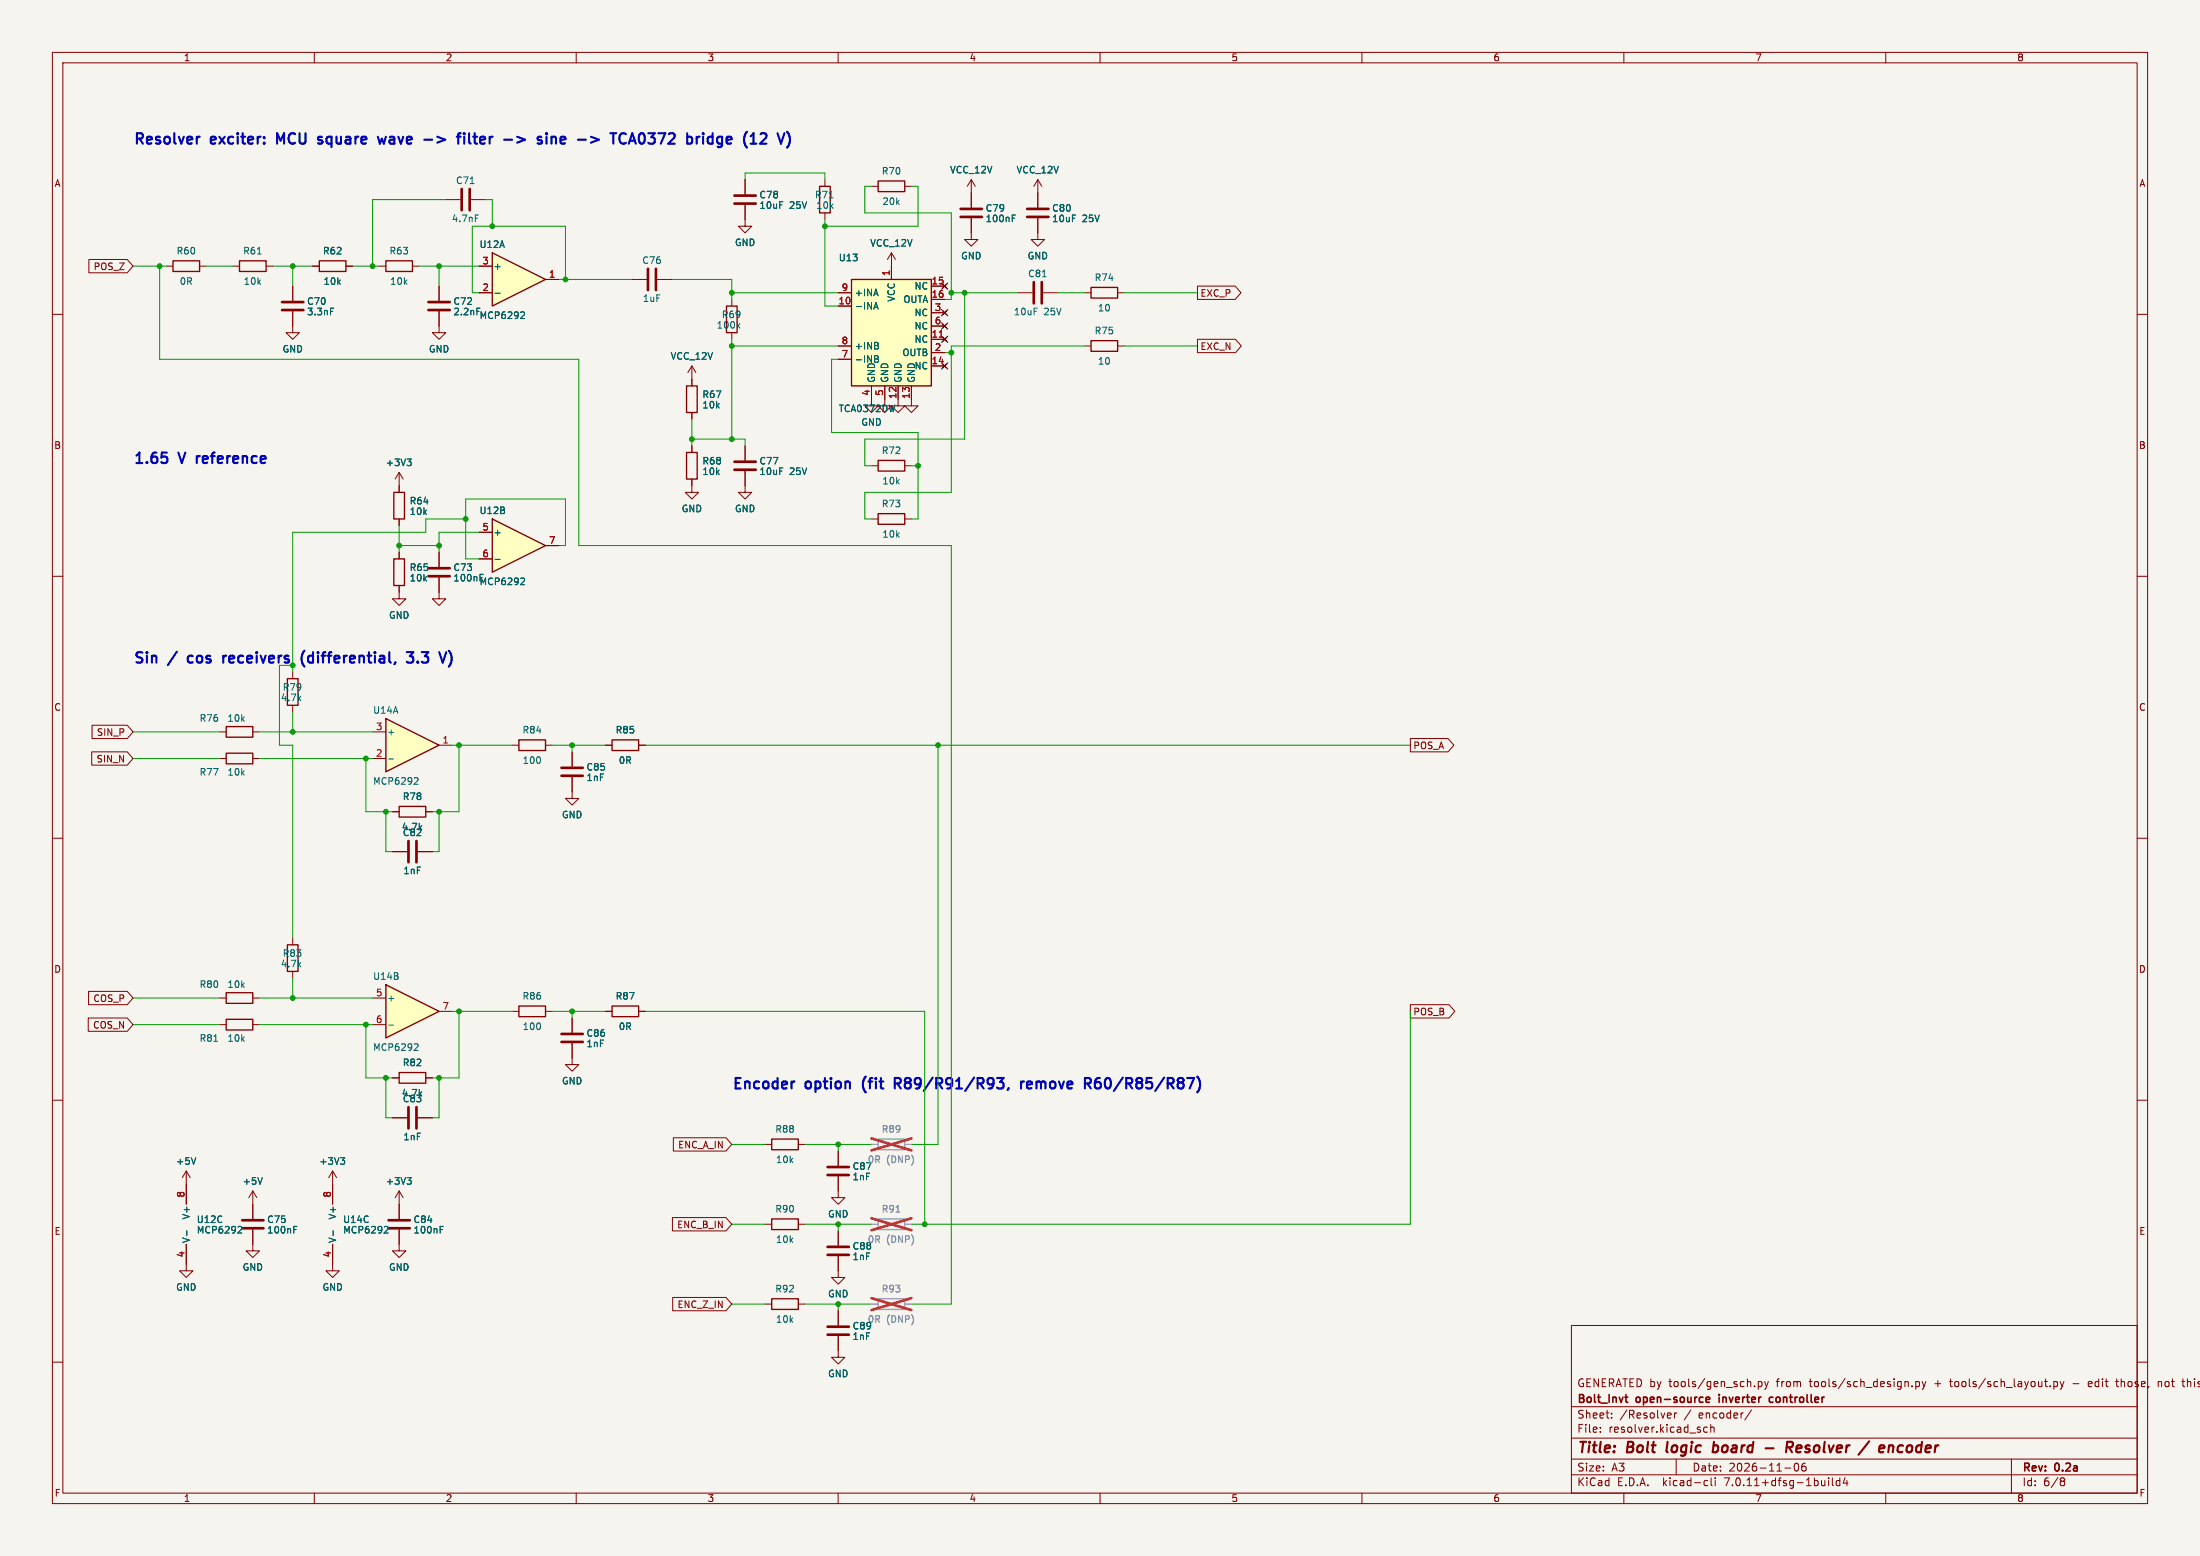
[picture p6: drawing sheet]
<svg xmlns="http://www.w3.org/2000/svg" width="420mm" height="297mm" viewBox="0 0 420 297" stroke-linecap="round" stroke-linejoin="round" font-family="sans-serif">
<path d="M0 0h420v297h-420z" fill="#f5f4ef" stroke="#f5f4ef" stroke-width=".19"/>
<g fill="none" stroke="#840000" stroke-width=".19">
<path d="M10 10h400v277h-400zM12 12h396v273h-396zM60 10v2M110 10v2M160 10v2M210 10v2M260 10v2M310 10v2M360 10v2M10 60h2M59.7 50.8h1.3M66 50.8h1.3"/>
<path d="M72.4 50.8h1.3M78.7 50.8h1.3M160 58.4h2.6M160 55.9h2.6M170.2 50.8v2.5M177.8 54.6h2.5M177.8 57.2h2.5M177.8 59.7h2.5M180 54.2l.7 .8M180 59.3l.7 .8M180.7 54.2l-.7 .8M180.7 59.3l-.7 .8"/>
<path d="M408 60h2M55.9 62.2v1.3h1.2l-1.2 1.3-1.3-1.3h1.3M160 68.6h2.6M160 66h2.6M166.4 73.7v2.5M168.9 73.7v2.5M171.4 73.7v2.5M174 73.7v2.5M177.8 64.8h2.5M177.8 69.9h2.5M177.8 67.3h2.5M177.8 62.2h2.5"/>
<path d="M180 64.4l.7 .8M180 69.5l.7 .7M180 61.8l.7 .8M180.7 64.4l-.7 .8M180.7 69.5l-.7 .7M180.7 61.8l-.7 .8M10 110h2M408 110h2M10 160h2M408 160h2M10 210h2M408 210h2"/>
<path d="M146 233.7h1.3M152.4 233.7h1.3M10 260h2M146 248.9h1.3M152.4 248.9h1.3M300 253h108v32h-108zM408 260h2M300 278.5h108M300 274.5h108M300 268.5h108M305.5 273.2v.2M305.5 272.5v.1"/>
<path d="M307.7 270.5v.2M307.7 269.8v.1M318.5 269.7l.4 .1 .1 .2-.7 .2M318.9 270.6l-.4 .1M319.7 269.7v1M320 278.5v3M320.1 269.7l-.3 .1-.1 .2M325.9 272.5l-.4-.1-.3 .3 .2 .6h.5M326.6 272.5l.2-.1 .4 .1v.9M326.6 271.9v1.5M334.4 269.1l-1.3 1.9M335.7 263.7v1.5"/>
<path d="M335.7 263.8l.4-.1 .3 .3-.2 .6h-.5M336.9 263.7l.3 1M337.2 264.7l-.3 .5M337.6 263.7l-.4 1M342.7 279.4l.2-.1a.8 .8 0 0 1 .5 .7 .8 .8 0 0 1-.5 .8 1 1 0 0 1-.2-1.4zM344.7 279.3a.59 .59 0 0 0-.8 .6v.6l.2 .2 .4 .1 .2-.2 .1-.5-.1-.2h-.5l-.3 .2M365 264.5v.2M365.7 263.8l.5-.1 .2 .3-.1 .6h-.6M365.7 263.7v1.5M366.9 263.7l.4 1M367.3 264.7l-.4 .5M367.7 263.7l-.4 1"/>
<path d="M384 278.5v6.5M391.4 264.5v.2M392.1 263.8l.4-.1 .3 .3-.1 .6h-.6M392.1 263.7v1.5M393.3 263.7l.4 1M393.7 264.7l-.4 .5M394 263.7l-.3 1M395.7 264.1h1.2M399.2 263.7h-.3l-.2 .2v.7l.5 .1M399.4 264l-.7 .2M403.9 263.7h.5M404.1 263.2v1.3l.3 .2"/>
<path d="M412 263.7v1M412.6 263.8l-.4-.1-.2 .1M416.5 263.7h.6M416.7 263.2v1.3l.4 .2M60 285v2M110 285v2M160 285v2M210 285v2M260 285v2M300 281.5h108M310 285v2M325.6 282.6l.4 .1"/>
<path d="M326 283.5l-.4 .1M326.7 282.1v1.3l.2 .2M327.4 282.1v.1M327.4 282.6v1M340.7 280.2h1.2M349.1 282.1v.1M349.1 282.6v1M349.8 282.1v1.3l.2 .2M351.2 282.7l-.4-.1-.3 .3 .2 .6h.5M351.2 282.1v1.5M352.2 282l-.3 1.1h.9M352.6 282.6v1"/>
<path d="M360 285v2M393.6 282.1h.3l.3 .3-.3 .3M393.6 282.7h.3M393.9 282.7l.2 .2 .1 .4-.3 .3h-.3"/>
</g>
<path d="M318.3 275.2l-.1 1.9M327.1 276h.8M327.2 275.2l-.2 2M327.8 277a.66 .66 0 0 1-.8 .1M337.1 276.4h1.5M341.1 276.3h.7a.55 .55 0 0 0 .5-.5 .55 .55 0 0 0-.3-.6h-.8l-.2 2M341.5 276.3l.6 .9M343.7 275.9h-.4l-.3 .3v.9l.5 .1M343.9 276.3l-1 .2M363.1 275.9a.66 .66 0 0 0-.8 .4v.7l.3 .2h.4" fill="none" stroke="#840000" stroke-width=".4"/>
<path d="M310.2 266.7h.6M310.5 267.6l.3 .1M325.7 267.2l.7-.2-.1-.2-.4-.1-.2 .2 .1 .7h.5M328.2 266.2v.1M328.2 266.7v1M338.5 266.8l-.5-.1-.2 .3 .1 .6h.6" fill="none" stroke="#840000" stroke-width=".3"/>
<path d="M61 49.8h5v2h-5zM73.7 49.8h5v2h-5zM162.6 53.3h15.2v20.4h-15.2zM147.3 232.7h5.1v2h-5.1zM147.3 247.9h5.1v2h-5.1z" fill="none" stroke="#840000" stroke-width=".25"/>
<path d="M162.6 53.3h15.2v20.4h-15.2z" fill="#ffffc2" stroke="#ffffc2" stroke-width=".19"/>
<path d="M166.8 59l.4-1.3 .4 1.3M166.9 58.6h.6M167 67.9l.6 .1v.3l-.2 .2M167 68.5h.4M167.4 68.5l.3 .2M167.6 65.5v.3M167.6 66l.1 .2-.1 .4" fill="none" stroke="#006464" stroke-width=".19"/>
<path d="M179.3 64.4h.7" fill="none" stroke="#a90000" stroke-width=".19"/>
<path d="M94 48.3l10.1 5-10.1 5.1z" fill="#ffffc2"/>
<g fill="none" stroke="#840000" stroke-width=".25">
<path d="M156.5 35.6h2v5h-2zM167.6 34.5h5.1v2.1h-5.1zM33 49.8h5.1v2h-5.1zM45.7 49.8h5.1v2h-5.1zM94 48.3l10.1 5-10.1 5.1zM208.3 54.9h5.1v2h-5.1zM75.2 94h2v5.1h-2zM43.2 138.7h5.1v2h-5.1zM43.2 143.8h5.1v2h-5.1zM116.8 141.2h5.1v2.1h-5.1zM43.2 189.5h5.1v2h-5.1zM54.9 180.3h2v5.1h-2z"/>
<path d="M147.3 217.4h5.1v2.1h-5.1z"/>
</g>
<g fill="none" stroke="#840000" stroke-width=".19">
<path d="M142.2 34.3v2.8M142.2 39.1v2.8M157.5 34.3v1.3M166.4 35.6h1.2M172.7 35.6h1.3M185.4 34.3v5.3M185.4 34.3l-.7 1.3M185.4 34.3l.8 1.3M198.1 34.3v5.3M198.1 34.3l-.7 1.3M198.1 34.3l.8 1.3M31.7 50.8h1.3"/>
<path d="M38.1 50.8h1.3M44.4 50.8h1.3M50.8 50.8h1.3M55.9 54.6v2.8M55.9 59.4v2.8M83.8 59.4v4.1h1.3l-1.3 1.3-1.3-1.3h1.3M83.8 54.6v2.8M91.4 55.9h2.6M91.4 50.8h2.6M104.1 53.3h2.6M157.5 40.6v1.3M170.2 48.3l-.8 1.2"/>
<path d="M170.2 48.3v2.5M170.2 48.3l.7 1.2M185.4 41.7v4h1.3l-1.3 1.3-1.3-1.3h1.3M194.3 55.9h2.8M198.1 41.7v4h1.3l-1.3 1.3-1.3-1.3h1.3M199.1 55.9h2.8M207 55.9h1.3M213.4 55.9h1.2M166.4 76.2v1.3h1.2l-1.2 1.2-1.3-1.2h1.3M168.9 76.2v1.3h1.3l-1.3 1.2-1.3-1.2h1.3M171.4 76.2v1.3h1.3l-1.3 1.2-1.2-1.2h1.2M174 76.2v1.3h1.3l-1.3 1.2-1.3-1.2h1.3"/>
<path d="M76.2 90.2v3.8M76.2 99.1v1.2M76.2 90.2l-.8 1.2M76.2 90.2l.8 1.2M41.9 139.7h1.3M48.3 139.7h1.2M41.9 144.8h1.3M48.3 144.8h1.2M109.2 148.3v4.1h1.3l-1.3 1.3-1.3-1.3h1.3M109.2 143.5v2.8M115.6 142.2h1.2M121.9 142.2h1.3"/>
<path d="M55.9 179.1v1.2M74.9 162.6h2.8M79.8 162.6h2.7M41.9 190.5h1.3M48.3 190.5h1.2M55.9 185.4v1.3M146 218.4h1.3M152.4 218.4h1.3M160 219.7v2.8M63.5 226.1v3.8M63.5 237.5v3.8M160 224.5v4.1h1.3l-1.3 1.3-1.3-1.3h1.3"/>
<path d="M160 239.8v4h1.3l-1.3 1.3-1.3-1.3h1.3M160 234.9v2.8M160 255v4.1h1.3l-1.3 1.2-1.3-1.2h1.3M160 250.2v2.8"/>
</g>
<g fill="none" stroke="#006464" stroke-width=".19">
<path d="M158.3 37.8h.7M49.1 48.5h.8M63.1 58.8h.6M91 58.8h.6M94.5 56h1M99.6 59.5l.4 .1 .1 .3-.7 .9h.7M193.2 41.7h.5M193.2 41h.6M199 52.8h.7M77.7 87.6h.8l-.4 .5M78.3 88.1l.2 .2v.3l-.2 .3M63.6 234.9v1"/>
<path d="M73.6 234.1h.4l.1 .4-.8 .9h.8"/>
</g>
<g fill="none" stroke="#840000" stroke-width=".51">
<path d="M140.2 38.9h4.1M140.2 37.3h4.1M183.4 39.9h4.1M196.1 39.9h4.1M53.8 59.2h4.1M53.8 57.7h4.1M81.8 59.2h4.1M81.8 57.7h4.1M183.4 41.4h4.1M196.1 41.4h4.1M197.4 53.8v4.1M198.9 53.8v4.1"/>
<path d="M107.2 148.1h4.1M107.2 146.6h4.1M78 160.5v4.1M79.5 160.5v4.1M158 224.3h4.1M158 222.8h4.1M158 239.5h4.1M158 238h4.1M158 254.8h4.1M158 253.2h4.1"/>
</g>
<path d="M167.6 217.4h5.1v2.1h-5.1zM167.6 232.7h5.1v2h-5.1zM167.6 247.9h5.1v2h-5.1z" fill="none" stroke="#9c9b98" stroke-width=".25"/>
<path d="M166.4 218.4h1.2M172.7 218.4h1.3M166.4 233.7h1.2M172.7 233.7h1.3M166.4 248.9h1.2M172.7 248.9h1.3" fill="none" stroke="#9c9b98" stroke-width=".19"/>
<path d="M166.4 217.3l7.6 2.3M174 217.3l-7.6 2.3M166.4 232.5l7.6 2.3M174 232.5l-7.6 2.3M166.4 247.8l7.6 2.3M174 247.8l-7.6 2.3" fill="none" stroke="#eb3a3d" stroke-width=".46"/>
<path d="M171.1 231.4h.7" fill="none" stroke="#939391" stroke-width=".19"/>
<path d="M94 99.1l10.1 5-10.1 5.1z" fill="#ffffc2"/>
<path d="M94 99.1l10.1 5-10.1 5.1zM99.1 192h5v2.1h-5zM76.2 204.7h5.1v2.1h-5.1z" fill="none" stroke="#840000" stroke-width=".25"/>
<path d="M91.4 101.6h2.6M91.4 106.7h2.6M104.1 104.1h2.6M97.8 193h1.3M104.1 193h1.3M74.9 205.7h1.3M81.3 205.7h1.2" fill="none" stroke="#840000" stroke-width=".19"/>
<path d="M94.5 106.8h1M99.6 110.3l.4 .1 .1 .3-.7 .9h.7" fill="none" stroke="#006464" stroke-width=".19"/>
<path d="M73.7 188l10.1 5-10.1 5.1z" fill="#ffffc2"/>
<g fill="none" stroke="#840000" stroke-width=".25">
<path d="M138.7 58.4h2v5.1h-2zM131.1 73.7h2v5h-2zM208.3 65h5.1v2.1h-5.1zM131.1 86.4h2v5h-2zM167.6 87.9h5.1v2h-5.1zM167.6 98h5.1v2.1h-5.1zM75.2 106.7h2v5.1h-2zM54.9 129.5h2v5.1h-2zM76.2 153.9h5.1v2.1h-5.1zM99.1 141.2h5v2.1h-5zM43.2 194.6h5.1v2h-5.1zM73.7 188l10.1 5-10.1 5.1z"/>
<path d="M116.8 192h5.1v2.1h-5.1z"/>
</g>
<g fill="none" stroke="#840000" stroke-width=".19">
<path d="M85.1 38.1h2.8M89.9 38.1h2.8M120.6 53.3h2.8M125.5 53.3h2.8M139.7 57.2v1.2M142.2 41.9v1.3h1.3l-1.3 1.3-1.2-1.3h1.2M132.1 69.9v3.8M132.1 78.7v1.3M132.1 69.9l-.8 1.2M132.1 69.9l.7 1.2M139.7 63.5v1.3M207 66h1.3"/>
<path d="M213.4 66h1.2M132.1 91.4v2.6h1.2l-1.2 1.3-1.3-1.3h1.3M132.1 85.1v1.3M142.2 89.9v4.1h1.3l-1.3 1.3-1.2-1.3h1.2M142.2 85.1v2.8M166.4 88.9h1.2M166.4 99.1h1.2M172.7 88.9h1.3M172.7 99.1h1.3M76.2 111.8v2.5h1.3l-1.3 1.3-1.3-1.3h1.3M76.2 105.4v1.3M83.8 110.2v4.1h1.3l-1.3 1.3-1.3-1.3h1.3"/>
<path d="M83.8 105.4v2.8M55.9 128.3v1.2M55.9 134.6v1.3M74.9 154.9h1.3M81.3 154.9h1.2M97.8 142.2h1.3M104.1 142.2h1.3M41.9 195.6h1.3M48.3 195.6h1.2M71.1 190.5h2.6M71.1 195.6h2.6M83.8 193h2.6"/>
<path d="M109.2 199.1v4.1h1.3l-1.3 1.3-1.3-1.3h1.3M109.2 194.3v2.8M115.6 193h1.2M121.9 193h1.3M74.9 213.4h2.8M79.8 213.4h2.7M35.6 237.5v5.1h1.2l-1.2 1.2-1.3-1.2h1.3M35.6 223.5l-.8 1.3M35.6 223.5v6.4M35.6 223.5l.7 1.3M48.3 234.7v4.1h1.2l-1.2 1.2-1.3-1.2h1.3M48.3 227.3v5.4"/>
<path d="M48.3 227.3l-.8 1.3M48.3 227.3l.7 1.3M63.5 223.5l-.8 1.3M63.5 223.5v2.6M63.5 223.5l.8 1.3M76.2 234.7v4.1h1.3l-1.3 1.2-1.3-1.2h1.3M76.2 227.3v5.4M76.2 227.3l-.8 1.3M76.2 227.3l.8 1.3M63.5 241.3v1.3h1.3l-1.3 1.2-1.3-1.2h1.3"/>
</g>
<g fill="none" stroke="#006464" stroke-width=".19">
<path d="M89.8 35h.7M90.7 41h.6M140.9 62.2l.3 .4M141.2 61.8l-.4 .5M91.6 109.6h.6M40.8 198.8h.8M74.2 195.7h1M79.3 199.2l.4 .1 .1 .3-.8 .9h.8M35.7 234.9v1M37.4 221l-.4 1.2M45.6 234.1h.4l.2 .4-.8 .9h.8M50.1 224.8l-.4 1.2"/>
<path d="M56.1 234.7h.4M56.1 234.1h.6M65 221h.8l-.4 .5M65.6 221.5l.2 .2v.3l-.2 .2M77.7 224.8h.8l-.4 .5M78.3 225.3l.2 .2v.3l-.2 .2M84 234.7h.4M84 234.1h.6"/>
</g>
<g fill="none" stroke="#840000" stroke-width=".51">
<path d="M88.1 36.1v4M89.7 36.1v4M123.7 51.3v4.1M125.2 51.3v4.1M140.2 89.7h4.1M140.2 88.1h4.1M81.8 110h4.1M81.8 108.5h4.1M107.2 198.9h4.1M107.2 197.4h4.1M78 211.3v4.1M79.5 211.3v4.1"/>
<path d="M46.2 234.4h4.1M46.2 232.9h4.1M74.2 234.4h4M74.2 232.9h4"/>
</g>
<path d="M73.7 137.2l10.1 5-10.1 5.1z" fill="#ffffc2"/>
<path d="M73.7 137.2l10.1 5-10.1 5.1z" fill="none" stroke="#840000" stroke-width=".25"/>
<g fill="none" stroke="#840000" stroke-width=".19">
<path d="M142.2 34.3v2.8M142.2 39.1v2.8M185.4 36.8v2.8M198.1 36.8v2.8M17 49.5h7.3l1.1 1.3-1.1 1.3h-7.3zM55.9 54.6v2.8M55.9 59.4v2.8M59.7 50.8h1.3M66 50.8h1.3M83.8 54.6v2.8M83.8 59.4v2.8M91.4 55.9h2.6"/>
<path d="M91.4 50.8h2.6M104.1 53.3h2.6M160 58.4h2.6M160 55.9h2.6M170.2 50.8v2.5M177.8 54.6h2.5M177.8 57.2h2.5M177.8 59.7h2.5M180 54.2l.7 .8M180 59.3l.7 .8M180.7 54.2l-.7 .8M180.7 59.3l-.7 .8"/>
<path d="M185.4 41.7v2.8M198.1 41.7v2.8M228.6 54.6h7.2l1.1 1.3-1.1 1.3h-7.2zM132.1 72.4v1.3M132.1 78.7v1.3M160 68.6h2.6M160 66h2.6M166.4 73.7v2.5M168.9 73.7v2.5M171.4 73.7v2.5M174 73.7v2.5M177.8 64.8h2.5"/>
<path d="M177.8 69.9h2.5M177.8 67.3h2.5M177.8 62.2h2.5M180 64.4l.7 .8M180 69.5l.7 .7M180 61.8l.7 .8M180.7 64.4l-.7 .8M180.7 69.5l-.7 .7M180.7 61.8l-.7 .8M228.6 64.8h7.3l1.1 1.2-1.1 1.3h-7.3zM76.2 92.7v1.3M76.2 99.1v1.2"/>
<path d="M132.1 85.1v1.3M132.1 91.4v1.3M142.2 85.1v2.8M142.2 89.9v2.8M76.2 105.4v1.3M76.2 111.8v1.2M83.8 105.4v2.8M83.8 110.2v2.8M91.4 101.6h2.6M91.4 106.7h2.6M104.1 104.1h2.6M17.6 138.4h6.7l1.1 1.3-1.1 1.3h-6.7z"/>
<path d="M71.1 139.7h2.6M17.5 143.5h6.8l1.1 1.3-1.1 1.3h-6.8zM71.1 144.8h2.6M74.9 154.9h1.3M81.3 154.9h1.2M83.8 142.2h2.6M109.2 143.5v2.8M109.2 148.3v2.8M115.6 142.2h1.2M121.9 142.2h1.3M269.2 141h7.2l1.2 1.2-1.2 1.3h-7.2zM74.9 162.6h2.8"/>
<path d="M79.8 162.6h2.7M16.8 194.3h7.5l1.1 1.3-1.1 1.3h-7.5zM16.9 189.2h7.4l1.1 1.3-1.1 1.3h-7.4zM109.2 194.3v2.8M109.2 199.1v2.8M115.6 193h1.2M121.9 193h1.3M269.2 191.8h7.4l1.1 1.2-1.1 1.3h-7.4zM74.9 205.7h1.3M74.9 213.4h2.8M79.8 213.4h2.7M81.3 205.7h1.2"/>
<path d="M128.5 217.2h10.1l1.1 1.2-1.1 1.3h-10.1zM160 219.7v2.8M35.6 226.1v3.8M35.6 237.5v3.8M48.3 229.9v2.8M48.3 234.7v2.8M63.5 226.1v3.8M63.5 237.5v3.8M76.2 229.9v2.8M76.2 234.7v2.8M128.4 232.4h10.2l1.1 1.3-1.1 1.3h-10.2zM160 224.5v2.8"/>
<path d="M160 234.9v2.8M160 239.8v2.8M128.4 247.6h10.2l1.1 1.3-1.1 1.3h-10.2zM160 250.2v2.8M160 255v2.8"/>
</g>
<g fill="none" stroke="#006464" stroke-width=".19">
<path d="M63.1 58.8h.6M91 58.8h.6M94.5 56h1M99.6 59.5l.4 .1 .1 .3-.7 .9h.7M166.8 59l.4-1.3 .4 1.3M166.9 58.6h.6M193.2 41.7h.5M193.2 41h.6M167 67.9l.6 .1v.3l-.2 .2M167 68.5h.4M167.4 68.5l.3 .2M167.6 65.5v.3"/>
<path d="M167.6 66l.1 .2-.1 .4M77.7 87.6h.8l-.4 .5M78.3 88.1l.2 .2v.3l-.2 .3M91.6 109.6h.6M94.5 106.8h1M99.6 110.3l.4 .1 .1 .3-.7 .9h.7M74.2 144.9h1M79.3 148.4l.4 .1 .1 .3-.8 .9h.8M35.7 234.9v1M37.4 221l-.4 1.2M45.6 234.1h.4l.2 .4-.8 .9h.8M50.1 224.8l-.4 1.2"/>
<path d="M56.1 234.1h.6M56.1 234.7h.4M63.6 234.9v1M65 221h.8l-.4 .5M65.6 221.5l.2 .2v.3l-.2 .2M73.6 234.1h.4l.1 .4-.8 .9h.8M77.7 224.8h.8l-.4 .5M78.3 225.3l.2 .2v.3l-.2 .2M84 234.1h.6M84 234.7h.4"/>
</g>
<g fill="none" stroke="#0000c2" stroke-width=".4">
<path d="M37.9 26.1h.2M53.6 26.9l-.7-1.5v2M60.8 26.2l.2-.1 .5 .1M60.8 26.7l.7 .2 .1 .2-.3 .3-.6-.1M72.1 26.1l.4 1.3 .4-.9 .4 .9 .4-1.3M81 26.7h1.5M87.2 26.1h.7M87.9 25.4l-.3 .1M88.6 25.4v.2M88.6 26.1v1.3M89.6 25.4v1.7l.3 .3M90.3 26.1h.8"/>
<path d="M98.7 26.1l1.5 .6-1.5 .5M105.3 26.3a.5 .5 0 0 1 .8 .1v1M105.3 26.1v1.3M107.7 26.1h-.4l-.3 .3 .1 .9 .6 .1M107.9 26.6l-.9 .2M120 27.4l.7-2 .7 2M120.2 26.9h1M122.2 25.5a.48 .48 0 0 1 .8 .3 1.03 1.03 0 0 1-.6 1.6 1.33 1.33 0 0 1-.2-1.9zM137.9 26.2l-.6-.1-.4 .4v.5l.2 .3h.8M137.9 26.1v1.6a.54 .54 0 0 1-.9 .3M148.4 25.4l.7 2 .7-2M30.9 86.4h1"/>
<path d="M31.6 87.1l.3 .4v.5l-.3 .4M37.6 87.1v1.3M37.7 87.2l-.1 .2M35.9 125.3v1M42.6 125.2v1.3M43.2 125.2h-.4l-.2 .3M58.1 124.2a2.29 2.29 0 0 0 0 3M59.2 125.2l-.4 .3v.6l.4 .4M77.7 124.5h1.2l-.7 .7a.54 .54 0 0 1 .7 .4v.5l-.2 .3-.8 .1-.2-.2M79.8 126.3v.2M85.8 124.3a2.35 2.35 0 0 1 0 2.9M171.3 206.8l.7 1"/>
<path d="M171.8 205.9l-1-.1v2M171.8 206.7l-1 .1M190.3 205.8h1.3l-.7 .7a.54 .54 0 0 1 .7 .4v.5l-.2 .3-.8 .1M192.5 207.7l-.2 .4M194.9 206.4v1.4M195.5 206.4l-.4 .1-.2 .3M196.7 206.4h-.4l-.2 .3 .1 1 .5 .1M197 206.9l-.9 .2M207.6 206.8l.6 1M208.2 206v.6M209.8 206.5l-.6 .1-.2 .3M210 205.8a.79 .79 0 0 0-1 .8l.1 1 .3 .2h.4"/>
<path d="M229 206.3v1.4"/>
</g>
<g fill="none" stroke="#009600" stroke-width=".19">
<path d="M85.1 38.1h-14v12.7M92.7 38.1h1.3v5.1M142.2 34.3v-1.3h15.3v1.3M166.4 35.6h-1.3v5h16.5v16.6h-1.3M174 35.6h1.3v7.6h-17.8M25.4 50.8h6.3M30.5 50.8v17.8h80v35.5h71.1v144.8h-7.6M39.4 50.8h5M52.1 50.8h7.6M55.9 50.8v3.8M67.3 50.8h5.1M80 50.8h11.4"/>
<path d="M83.8 50.8v3.8M106.7 53.3h13.9M107.9 53.3v-10.1h-17.7v12.7h1.2M128.3 53.3h11.4v3.9M139.7 55.9h20.3M157.5 41.9v16.5h2.5M181.6 55.9h12.7M184.1 55.9v27.9h-19v5.1h1.3M201.9 55.9h5.1M214.6 55.9h14M139.7 66h20.3M139.7 64.8v19"/>
<path d="M160 68.6h-1.3v14h16.6v16.5h-1.3M180.3 67.3h1.3M207 66h-25.4v28h-16.5v5.1h1.3M214.6 66h14M88.9 99.1h-7.6v2.5h-25.4v26.7M132.1 83.8h10.1v1.3M132.1 80v5.1M174 88.9h1.3M76.2 104.1h7.6M76.2 100.3v5.1M91.4 101.6h-7.6v3.8M106.7 104.1h1.2v-8.8h-19v11.4h2.5"/>
<path d="M25.4 139.7h16.5M49.5 139.7h21.6M53.3 127v15.2h2.6v36.9M55.9 135.9v3.8M25.4 144.8h16.5M49.5 144.8h21.6M69.8 144.8v10.1h5.1M73.7 154.9v7.7h1.2M83.8 154.9v7.7h-1.3M86.4 142.2h11.4M87.6 142.2v12.7h-5.1M105.4 142.2h10.2"/>
<path d="M109.2 142.2v1.3M123.2 142.2h146M179.1 142.2v76.2h-5.1M25.4 190.5h16.5M25.4 195.6h16.5M49.5 190.5h21.6M49.5 195.6h21.6M55.9 186.7v3.8M69.8 195.6v10.1h5.1M86.4 193h11.4M87.6 193v12.7h-5.1M105.4 193h10.2"/>
<path d="M109.2 193v1.3M123.2 193h53.3v40.7M269.2 193v40.7h-95.2M73.7 205.7v7.7h1.2M83.8 205.7v7.7h-1.3M139.7 218.4h6.3M153.7 218.4h12.7M160 218.4v1.3M139.7 233.7h6.3M153.7 233.7h12.7M160 233.7v1.2M139.7 248.9h6.3"/>
<path d="M153.7 248.9h12.7M160 248.9v1.3"/>
</g>
<path d="M179.7 59.1l1.2 1.2M179.7 54l1.2 1.2M180.9 59.1l-1.2 1.2M180.9 54l-1.2 1.2M179.7 69.2l1.2 1.3M179.7 61.6l1.2 1.2M179.7 64.2l1.2 1.2M180.9 69.2l-1.2 1.3M180.9 61.6l-1.2 1.2M180.9 64.2l-1.2 1.2" fill="none" stroke="#000084" stroke-width=".19"/>
<path d="M171.1 231.4h.7" fill="none" stroke="#939391" stroke-width=".19"/>
<path d="M166.4 218.4h1.2M172.7 218.4h1.3M166.4 233.7h1.2M172.7 233.7h1.3M166.4 248.9h1.2M172.7 248.9h1.3" fill="none" stroke="#9c9b98" stroke-width=".19"/>
<path d="M166.4 217.3l7.6 2.3M174 217.3l-7.6 2.3M166.4 232.5l7.6 2.3M174 232.5l-7.6 2.3M166.4 247.8l7.6 2.3M174 247.8l-7.6 2.3" fill="none" stroke="#eb3a3d" stroke-width=".46"/>
<path d="M179.3 64.4h.7" fill="none" stroke="#a90000" stroke-width=".19"/>
<g fill="#009600" stroke="#009600" stroke-width=".19">
<circle cx="181.6" cy="55.9" r=".46"/>
<circle cx="184.1" cy="55.9" r=".46"/>
<circle cx="181.6" cy="67.3" r=".46"/>
<circle cx="109.2" cy="142.2" r=".46"/>
<circle cx="87.6" cy="142.2" r=".46"/>
<circle cx="83.8" cy="154.9" r=".46"/>
<circle cx="73.7" cy="154.9" r=".46"/>
<circle cx="132.1" cy="83.8" r=".46"/>
<circle cx="139.7" cy="83.8" r=".46"/>
<circle cx="139.7" cy="66" r=".46"/>
<circle cx="175.3" cy="88.9" r=".46"/>
<circle cx="179.1" cy="142.2" r=".46"/>
<circle cx="160" cy="248.9" r=".46"/>
<circle cx="160" cy="233.7" r=".46"/>
<circle cx="160" cy="218.4" r=".46"/>
<circle cx="176.5" cy="233.7" r=".46"/>
<circle cx="157.5" cy="43.2" r=".46"/>
<circle cx="83.8" cy="50.8" r=".46"/>
<circle cx="55.9" cy="50.8" r=".46"/>
<circle cx="71.1" cy="50.8" r=".46"/>
<circle cx="88.9" cy="99.1" r=".46"/>
<circle cx="69.8" cy="144.8" r=".46"/>
<circle cx="55.9" cy="190.5" r=".46"/>
<circle cx="69.8" cy="195.6" r=".46"/>
<circle cx="30.5" cy="50.8" r=".46"/>
<circle cx="139.7" cy="55.9" r=".46"/>
<circle cx="94" cy="43.2" r=".46"/>
<circle cx="107.9" cy="53.3" r=".46"/>
<circle cx="83.8" cy="104.1" r=".46"/>
<circle cx="76.2" cy="104.1" r=".46"/>
<circle cx="55.9" cy="139.7" r=".46"/>
<circle cx="87.6" cy="193" r=".46"/>
<circle cx="83.8" cy="205.7" r=".46"/>
<circle cx="73.7" cy="205.7" r=".46"/>
<circle cx="109.2" cy="193" r=".46"/>
</g>
<g font-size="2.8" fill="#0000c2">
<text x="25.4" y="27.7">Resolver</text>
<text x="40.4" y="27.7">exciter:</text>
<text x="53.8" y="27.7">MCU</text>
<text x="62.5" y="27.7">square</text>
<text x="74.8" y="27.7">wave</text>
<text x="84.3" y="27.7">-&gt;</text>
<text x="91.5" y="27.7">filter</text>
<text x="101.1" y="27.7">-&gt;</text>
<text x="108.4" y="27.7">sine</text>
<text x="116.8" y="27.7">-&gt;</text>
<text x="124.1" y="27.7">TCA0372</text>
<text x="139.2" y="27.7">bridge</text>
<text x="150.9" y="27.7">(12</text>
<text x="25.4" y="88.7">1.65</text>
<text x="34.4" y="88.7">V</text>
<text x="38.4" y="88.7">reference</text>
<text x="25.4" y="126.8">Sin</text>
<text x="32.4" y="126.8">/</text>
<text x="36.8" y="126.8">cos</text>
<text x="60" y="126.8">(differential,</text>
<text x="81.1" y="126.8">3.3</text>
<text x="139.7" y="208">Encoder</text>
<text x="153.9" y="208">option</text>
<text x="165.6" y="208">(fit</text>
<text x="172.5" y="208">R89/R91/R93,</text>
<text x="197.4" y="208">remove</text>
<text x="210.4" y="208">R60/R85/R87)</text>
</g>
<text font-size="2.8" fill="#009600" x="44.3" y="126.8">receivers</text>
<g font-size="2.8" fill="#840000">
<text x="301" y="277.9">Title:</text>
<text x="310.6" y="277.9">Bolt</text>
<text x="319" y="277.9">logic</text>
<text x="328.6" y="277.9">board</text>
<text x="344.2" y="277.9">Resolver</text>
<text x="359.2" y="277.9">/</text>
<text x="363.6" y="277.9">encoder</text>
</g>
<g font-size="2.1" fill="#840000">
<text x="301" y="268.2">Bolt_Invt</text>
<text x="301" y="265">GENERATED by</text>
<text x="312.4" y="268.2">open-source</text>
<text x="318.7" y="265">tools/gen_sch.py</text>
<text x="328.8" y="268.2">inverter</text>
<text x="339.1" y="268.2">controller</text>
<text x="339.3" y="265">from</text>
<text x="345.8" y="265">tools/sch_design.py</text>
<text x="369.7" y="265">+</text>
<text x="372.9" y="265">tools/sch_layout.py</text>
<text x="399.5" y="265">edit</text>
<text x="405" y="265">those,</text>
<text x="413.1" y="265">not</text>
<text x="418" y="265">this</text>
<text x="301" y="273.7">File:</text>
<text x="301" y="271">Sheet:</text>
<text x="307.1" y="273.7">resolver.kicad_sch</text>
<text x="309.2" y="271">/Resolver</text>
<text x="321.6" y="271">/</text>
<text x="324.5" y="271">encoder/</text>
<text x="301" y="281.1">Size:</text>
<text x="307.6" y="281.1">A3</text>
<text x="323" y="281.1">Date:</text>
<text x="330" y="281.1">2026-11-06</text>
<text x="386" y="281.3">Rev:</text>
<text x="392.4" y="281.3">0.2a</text>
<text x="301" y="283.9">KiCad</text>
<text x="308.7" y="283.9">E.D.A.</text>
<text x="317.6" y="283.9">kicad-cli</text>
<text x="329.5" y="283.9">7.0.11+dfsg-1build4</text>
<text x="386" y="283.9">Id:</text>
<text x="390.1" y="283.9">6/8</text>
</g>
<g font-size="1.8" fill="#840000">
<text x="35" y="11.9">1</text>
<text x="85" y="11.9">2</text>
<text x="135" y="11.9">3</text>
<text x="185" y="11.9">4</text>
<text x="235" y="11.9">5</text>
<text x="285" y="11.9">6</text>
<text x="335" y="11.9">7</text>
<text x="385" y="11.9">8</text>
<text x="10.3" y="35.9">A</text>
<text x="408.3" y="35.9">A</text>
<text x="17.8" y="51.8">POS_Z</text>
<text x="229.1" y="56.8">EXC_P</text>
<text x="229.1" y="67">EXC_N</text>
<text x="10.3" y="85.9">B</text>
<text x="408.2" y="85.9">B</text>
<text x="10.3" y="135.9">C</text>
<text x="408.2" y="135.9">C</text>
<text x="18.4" y="140.7">SIN_P</text>
<text x="269.7" y="143.2">POS_A</text>
<text x="18.3" y="145.7">SIN_N</text>
<text x="10.3" y="185.9">D</text>
<text x="408.2" y="185.9">D</text>
<text x="17.7" y="191.5">COS_P</text>
<text x="17.7" y="196.5">COS_N</text>
<text x="269.7" y="194">POS_B</text>
<text x="129.4" y="219.4">ENC_A_IN</text>
<text x="10.3" y="235.9">E</text>
<text x="129.2" y="234.6">ENC_B_IN</text>
<text x="408.3" y="235.9">E</text>
<text x="129.2" y="249.9">ENC_Z_IN</text>
<text x="10.3" y="285.9">F</text>
<text x="35" y="286.9">1</text>
<text x="85" y="286.9">2</text>
<text x="135" y="286.9">3</text>
<text x="185" y="286.9">4</text>
<text x="235" y="286.9">5</text>
<text x="285" y="286.9">6</text>
<text x="335" y="286.9">7</text>
<text x="385" y="286.9">8</text>
<text x="408.3" y="285.9">F</text>
</g>
<g font-size="1.8" fill="#006464">
<text x="87" y="35.3">C71</text>
<text x="168.2" y="33.5">R70</text>
<text x="181.3" y="33.3">VCC_12V</text>
<text x="194" y="33.3">VCC_12V</text>
<text x="144.9" y="38.1">C78</text>
<text x="144.9" y="40.1">10uF</text>
<text x="150.7" y="40.1">25V</text>
<text x="155.5" y="38.1">R71</text>
<text x="155.7" y="40.1">10k</text>
<text x="168.4" y="39.3">20k</text>
<text x="188.1" y="40.6">C79</text>
<text x="200.8" y="40.6">C80</text>
<text x="86.2" y="42.6">4.7nF</text>
<text x="91.4" y="47.5">U12A</text>
<text x="140.2" y="47.2">GND</text>
<text x="166" y="47.3">VCC_12V</text>
<text x="188.1" y="42.6">100nF</text>
<text x="200.8" y="42.6">10uF</text>
<text x="206.6" y="42.6">25V</text>
<text x="33.6" y="48.8">R60</text>
<text x="46.3" y="48.8">R61</text>
<text x="61.6" y="48.8">R62</text>
<text x="74.3" y="48.8">R63</text>
<text x="94.1" y="51.7">+</text>
<text x="122.5" y="50.6">C76</text>
<text x="160" y="50.1">U13</text>
<text x="183.4" y="49.7">GND</text>
<text x="196.1" y="49.7">GND</text>
<text x="196.2" y="53.1">C81</text>
<text x="208.9" y="53.8">R74</text>
<text x="34.2" y="54.6">0R</text>
<text x="46.4" y="54.6">10k</text>
<text x="58.5" y="58.4">C70</text>
<text x="61.7" y="54.6">10k</text>
<text x="74.4" y="54.6">10k</text>
<text x="86.5" y="58.4">C72</text>
<text x="122.6" y="57.8">1uF</text>
<text x="163.1" y="59.3">-INA</text>
<text x="163.1" y="56.7">+INA</text>
<text x="171" y="57.7" transform="rotate(-90 171 57.7)">VCC</text>
<text x="172.4" y="58">OUTA</text>
<text x="174.5" y="55.5">NC</text>
<text x="209.5" y="59.6">10</text>
<text x="58.5" y="60.4">3.3nF</text>
<text x="86.5" y="60.4">2.2nF</text>
<text x="91.4" y="61.1">MCP6292</text>
<text x="136.7" y="62.9">100k</text>
<text x="137.7" y="60.9">R69</text>
<text x="174.5" y="65.6">NC</text>
<text x="174.5" y="60.6">NC</text>
<text x="174.5" y="63.1">NC</text>
<text x="193.5" y="60.4">10uF</text>
<text x="199.3" y="60.4">25V</text>
<text x="208.9" y="64">R75</text>
<text x="53.8" y="67.5">GND</text>
<text x="81.8" y="67.5">GND</text>
<text x="127.9" y="68.9">VCC_12V</text>
<text x="163.1" y="69.4">-INB</text>
<text x="163.1" y="66.9">+INB</text>
<text x="172.2" y="68.2">OUTB</text>
<text x="174.5" y="70.7">NC</text>
<text x="209.5" y="69.8">10</text>
<text x="134" y="76.2">R67</text>
<text x="167.2" y="73.2" transform="rotate(-90 167.2 73.2)">GND</text>
<text x="169.8" y="73.2" transform="rotate(-90 169.8 73.2)">GND</text>
<text x="172.3" y="73.2" transform="rotate(-90 172.3 73.2)">GND</text>
<text x="174.9" y="73.2" transform="rotate(-90 174.9 73.2)">GND</text>
<text x="134" y="78.2">10k</text>
<text x="160" y="78.9">TCA0372DW</text>
<text x="164.3" y="81.5">GND</text>
<text x="73.6" y="89.2">+3V3</text>
<text x="134" y="88.9">R68</text>
<text x="144.9" y="88.9">C77</text>
<text x="168.2" y="86.9">R72</text>
<text x="134" y="90.9">10k</text>
<text x="144.9" y="90.9">10uF</text>
<text x="150.7" y="90.9">25V</text>
<text x="168.4" y="92.7">10k</text>
<text x="78.1" y="96.5">R64</text>
<text x="78.1" y="98.5">10k</text>
<text x="91.4" y="98.3">U12B</text>
<text x="130" y="98">GND</text>
<text x="140.2" y="98">GND</text>
<text x="168.2" y="97">R73</text>
<text x="94.1" y="102.5">+</text>
<text x="168.4" y="102.8">10k</text>
<text x="78.1" y="109.2">R65</text>
<text x="78.1" y="111.2">10k</text>
<text x="86.5" y="109.2">C73</text>
<text x="86.5" y="111.2">100nF</text>
<text x="91.4" y="111.9">MCP6292</text>
<text x="74.2" y="118.3">GND</text>
<text x="38" y="138">R76</text>
<text x="43.3" y="138">10k</text>
<text x="53.5" y="134">4.7k</text>
<text x="53.9" y="132">R79</text>
<text x="71.1" y="136.4">U14A</text>
<text x="73.8" y="140.6">+</text>
<text x="99.7" y="140.2">R84</text>
<text x="117.4" y="140.2">R85</text>
<text x="38" y="148.2">R77</text>
<text x="43.3" y="148.2">10k</text>
<text x="71.1" y="150">MCP6292</text>
<text x="99.7" y="146">100</text>
<text x="111.9" y="147.3">C85</text>
<text x="111.9" y="149.3">1nF</text>
<text x="118" y="146">0R</text>
<text x="76.8" y="152.9">R78</text>
<text x="76.6" y="158.7">4.7k</text>
<text x="76.8" y="159.8">C82</text>
<text x="107.2" y="156.4">GND</text>
<text x="76.9" y="167.1">1nF</text>
<text x="53.5" y="184.8">4.7k</text>
<text x="53.9" y="182.8">R83</text>
<text x="38" y="188.8">R80</text>
<text x="43.3" y="188.8">10k</text>
<text x="71.1" y="187.2">U14B</text>
<text x="73.8" y="191.4">+</text>
<text x="99.7" y="191">R86</text>
<text x="117.4" y="191">R87</text>
<text x="99.7" y="196.8">100</text>
<text x="118" y="196.8">0R</text>
<text x="38" y="199">R81</text>
<text x="43.3" y="199">10k</text>
<text x="71.1" y="200.8">MCP6292</text>
<text x="76.8" y="203.7">R82</text>
<text x="111.9" y="198.1">C86</text>
<text x="111.9" y="200.1">1nF</text>
<text x="76.6" y="209.5">4.7k</text>
<text x="107.2" y="207.2">GND</text>
<text x="76.8" y="210.6">C83</text>
<text x="76.9" y="217.9">1nF</text>
<text x="147.9" y="216.4">R88</text>
<text x="33.5" y="222.5">+5V</text>
<text x="46.2" y="226.3">+5V</text>
<text x="60.9" y="222.5">+3V3</text>
<text x="73.6" y="226.3">+3V3</text>
<text x="148" y="222.2">10k</text>
<text x="162.7" y="223.5">C87</text>
<text x="162.7" y="225.5">1nF</text>
<text x="36.4" y="232.9" transform="rotate(-90 36.4 232.9)">V+</text>
<text x="37.5" y="233.6">U12C</text>
<text x="50.9" y="233.6">C75</text>
<text x="64.4" y="232.9" transform="rotate(-90 64.4 232.9)">V+</text>
<text x="65.4" y="233.6">U14C</text>
<text x="78.8" y="233.6">C84</text>
<text x="147.9" y="231.6">R90</text>
<text x="158" y="232.6">GND</text>
<text x="36.4" y="237.4" transform="rotate(-90 36.4 237.4)">V-</text>
<text x="37.5" y="235.6">MCP6292</text>
<text x="50.9" y="235.6">100nF</text>
<text x="64.4" y="237.4" transform="rotate(-90 64.4 237.4)">V-</text>
<text x="65.4" y="235.6">MCP6292</text>
<text x="78.8" y="235.6">100nF</text>
<text x="148" y="237.4">10k</text>
<text x="162.7" y="238.7">C88</text>
<text x="46.2" y="242.8">GND</text>
<text x="74.2" y="242.8">GND</text>
<text x="162.7" y="240.7">1nF</text>
<text x="33.5" y="246.6">GND</text>
<text x="61.5" y="246.6">GND</text>
<text x="147.9" y="246.9">R92</text>
<text x="158" y="247.8">GND</text>
<text x="148" y="252.7">10k</text>
<text x="162.7" y="254">C89</text>
<text x="162.7" y="256">1nF</text>
<text x="165.6" y="252.7">0R</text>
<text x="158" y="263.1">GND</text>
</g>
<g font-size="1.8" fill="#a90000">
<text x="92" y="50.5">3</text>
<text x="104.7" y="53.1">1</text>
<text x="169.9" y="52.8" transform="rotate(-90 169.9 52.8)">1</text>
<text x="92" y="55.6">2</text>
<text x="160" y="58.2">10</text>
<text x="160.6" y="55.6">9</text>
<text x="177.8" y="54.4">15</text>
<text x="177.8" y="56.9">16</text>
<text x="178.4" y="59.4">3</text>
<text x="160.6" y="65.8">8</text>
<text x="177.8" y="64.5">11</text>
<text x="178.4" y="62">6</text>
<text x="160.6" y="68.3">7</text>
<text x="177.8" y="69.6">14</text>
<text x="178.4" y="67.1">2</text>
<text x="166.1" y="75.6" transform="rotate(-90 166.1 75.6)">4</text>
<text x="168.7" y="75.6" transform="rotate(-90 168.7 75.6)">5</text>
<text x="171.2" y="76.2" transform="rotate(-90 171.2 76.2)">12</text>
<text x="173.7" y="76.2" transform="rotate(-90 173.7 76.2)">13</text>
<text x="92" y="101.3">5</text>
<text x="92" y="106.4">6</text>
<text x="104.7" y="103.9">7</text>
<text x="71.7" y="139.4">3</text>
<text x="84.4" y="142">1</text>
<text x="71.7" y="144.5">2</text>
<text x="71.7" y="190.2">5</text>
<text x="71.7" y="195.3">6</text>
<text x="84.4" y="192.8">7</text>
<text x="35.3" y="228.7" transform="rotate(-90 35.3 228.7)">8</text>
<text x="63.2" y="228.7" transform="rotate(-90 63.2 228.7)">8</text>
<text x="35.3" y="240.1" transform="rotate(-90 35.3 240.1)">4</text>
<text x="63.2" y="240.1" transform="rotate(-90 63.2 240.1)">4</text>
</g>
<g font-size="1.8" fill="#939391">
<text x="168.2" y="216.4">R89</text>
<text x="165.6" y="222.2">0R</text>
<text x="169.2" y="222.2">(DNP)</text>
<text x="168.2" y="231.6">R91</text>
<text x="165.6" y="237.4">0R</text>
<text x="169.2" y="237.4">(DNP)</text>
<text x="168.2" y="246.9">R93</text>
<text x="169.2" y="252.7">(DNP)</text>
</g>
</svg>
